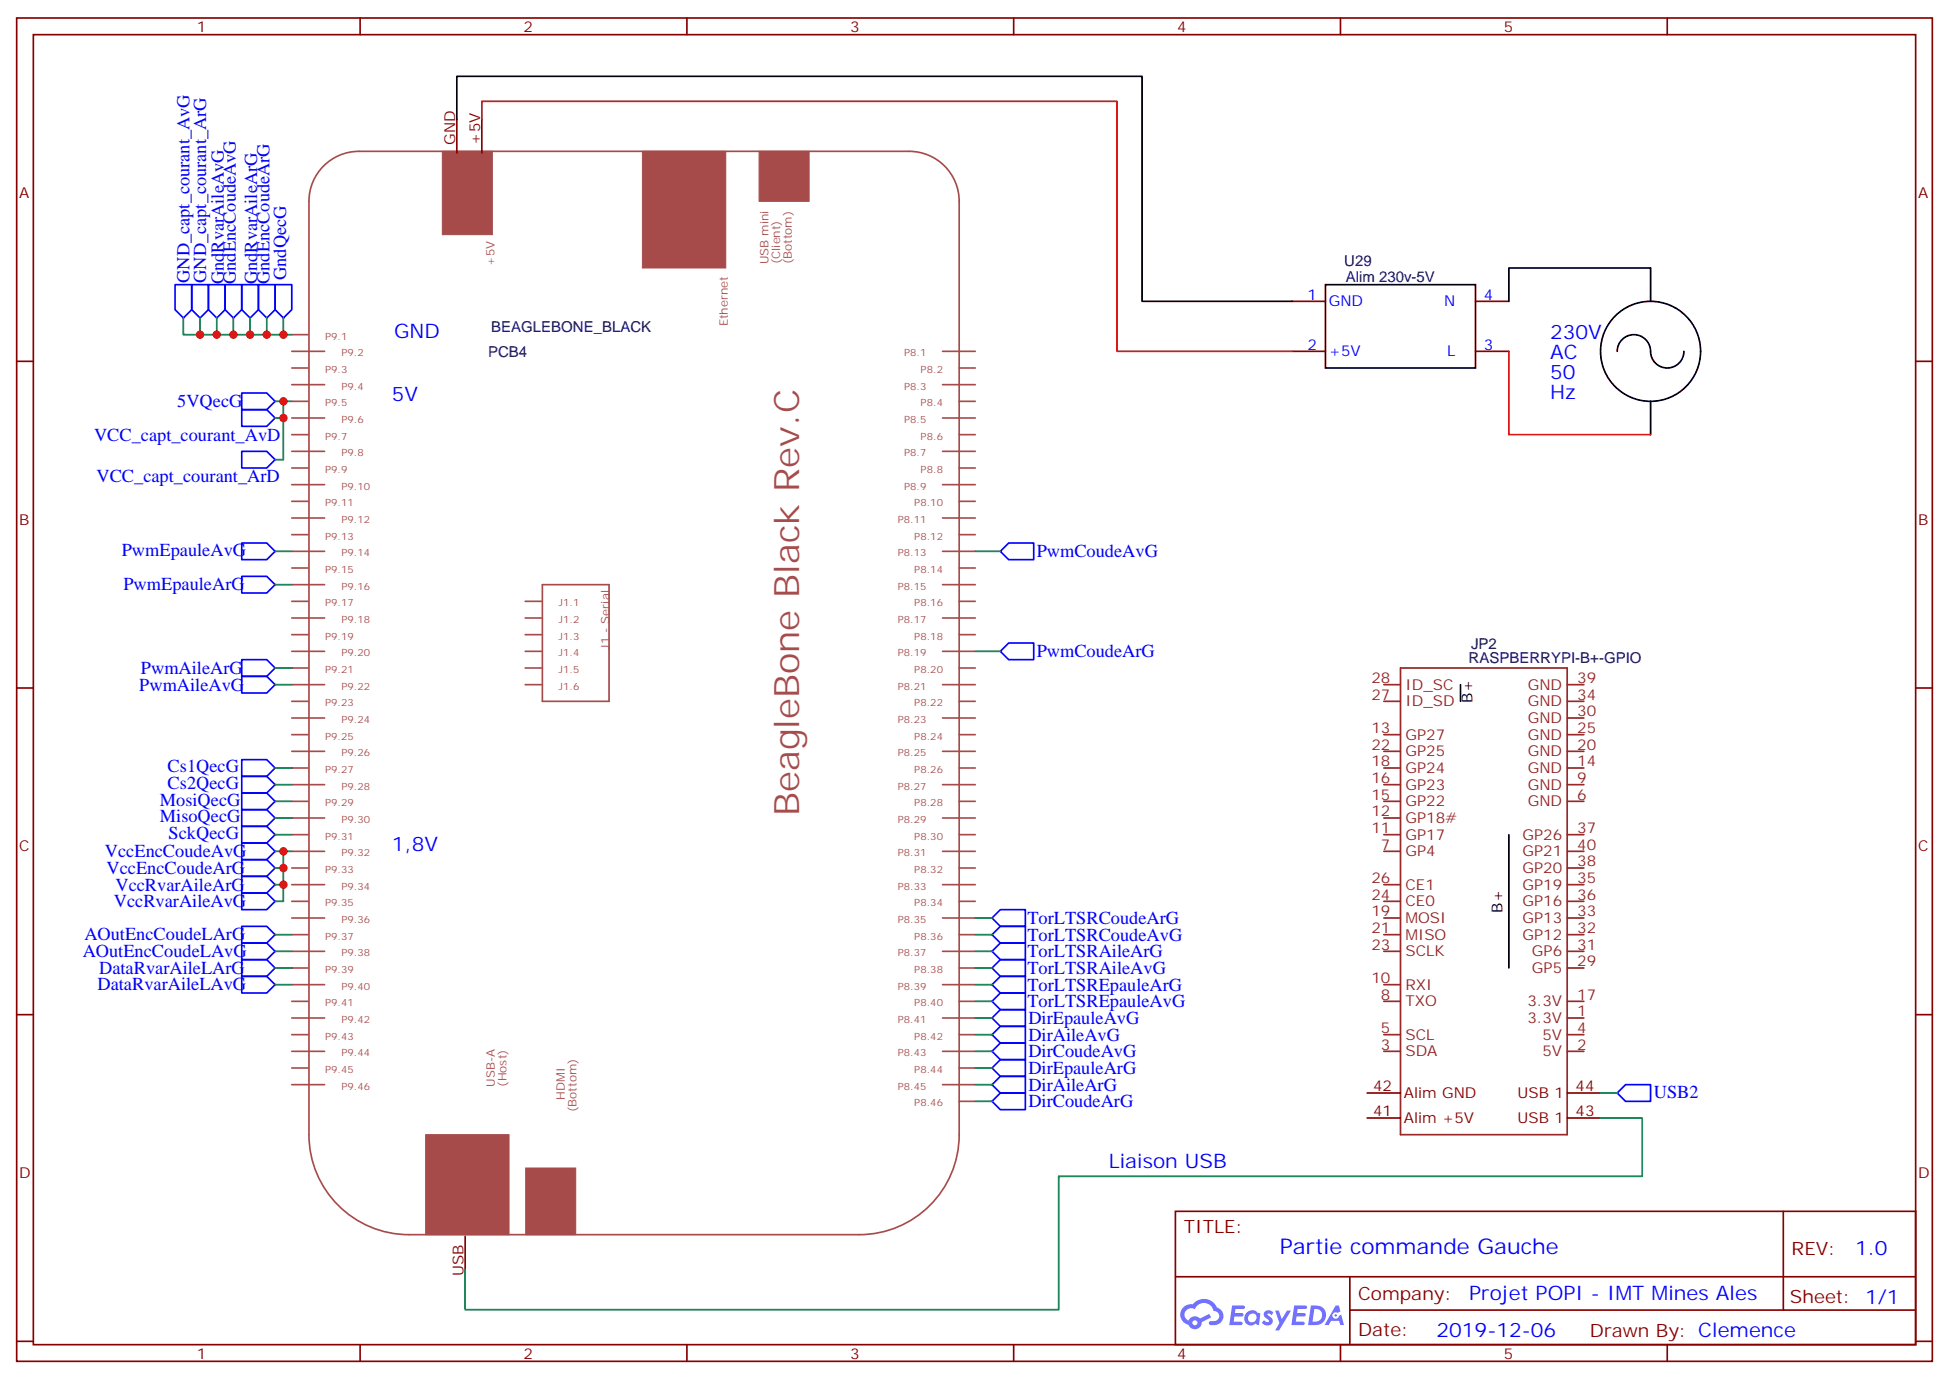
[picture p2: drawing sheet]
<svg xmlns="http://www.w3.org/2000/svg" width="412mm" height="292mm" viewBox="0 0 412 292" stroke-linecap="round" stroke-linejoin="round" font-family="sans-serif">
<g fill="none" stroke="#870000" stroke-width=".35">
<path d="M3.5 3.8h405.4v284.3h-405.4zM7.1 7.3h398.2v277.3h-398.2zM76.2 3.8v3.5M145.3 3.8v3.5M214.5 3.8v3.5M283.6 3.8v3.5M352.8 3.8v3.5M3.5 76.5h3.6M405.3 76.5h3.6M3.5 145.6h3.6M405.3 145.6h3.6M3.5 214.8h3.6"/>
<path d="M405.3 214.8h3.6M248.7 256.4h156.6v28.2h-156.6zM377.3 256.4v20.9M248.7 270.2h156.5M285.6 277.3h119.6M285.6 270.2v14.2M3.5 283.9h3.6M76.2 284.6v3.5M145.3 284.6v3.5M214.5 284.6v3.5M283.6 284.6v3.5M352.8 284.6v3.5"/>
<path d="M405.3 283.9h3.6"/>
</g>
<g fill="#5487ff">
<path d="M267.7 277.6a1.22 1.22 0 0 1 1.7 .2l-.4 .6a.47 .47 0 0 0-.3-.4 .47 .47 0 0 0-.5 .2v.1a1.55 1.55 0 0 1 1.1 1.5 1.34 1.34 0 0 1-2.3 .2l.5-.6 .7 .5a.29 .29 0 0 0 .3-.3 .29 .29 0 0 0-.2-.3 1.04 1.04 0 0 1-.6-1.7z"/>
<path d="M260.7 276.3h2.1a.43 .43 0 0 1 .5 .1 .43 .43 0 0 1 .1 .5l-.3 .2h-1.7l-.1 .8h1.5a.37 .37 0 0 1 .3 .4 .37 .37 0 0 1-.3 .4h-1.6l-.2 1.1h1.3a.43 .43 0 0 1 .5 0 .43 .43 0 0 1 .1 .5l-.3 .2h-2.5z"/>
<path d="M273.8 276.3h2.2a.43 .43 0 0 1 .4 .1 .43 .43 0 0 1 .1 .5l-.3 .2h-1.6l-.2 .8h1.6a.37 .37 0 0 1 .3 .4 .37 .37 0 0 1-.4 .4h-1.6l-.1 1.1h1.3a.43 .43 0 0 1 .4 0 .43 .43 0 0 1 .1 .5l-.3 .2h-2.4z"/>
<path d="M282.6 276.3h.7l.3 1.3-.6 .3a.69 .69 0 0 0-1 .3 .69 .69 0 0 0 .4 .9 .69 .69 0 0 0 .9-.6l.5-.2 .6 2.2h-.8l-.2-.9h-1.8l-.5 .9h-.8z"/>
<path d="M269.8 277.4h.8l.6 1.8 1.1-1.8h.9l-2.6 4.2h-.8l.9-1.5z"/>
<path d="M277.4 276.3l-.6 4.2h1.3a2.11 2.11 0 0 0 2.5-2.1 2.11 2.11 0 0 0-2.5-2.1zM278.1 277.1a1.39 1.39 0 0 1 1.7 1.4 1.39 1.39 0 0 1-1.8 1.3h-.3z"/>
<path d="M263.7 277.9a1.47 1.47 0 0 0-.1 2.1 1.47 1.47 0 0 0 2.1 .2l.7 .3 .3-2.3-.2-.3h-.4a1.49 1.49 0 0 0-2.4 0zM264.4 278.3a.92 .92 0 0 1 1.5 .5 .92 .92 0 0 1-1.3 1.1 .9 .9 0 0 1-.2-1.6z"/>
<path d="M250.4 276.7a2.18 2.18 0 0 0 1.1 3.7 1.44 1.44 0 0 0 1.6 .9 1.44 1.44 0 0 0 1.2-1.4l2-1.1-.5-.7-1.9 1a1.47 1.47 0 0 0-2.4 .4 1.39 1.39 0 0 1-.7-1.9 1.39 1.39 0 0 1 2-.5 2.08 2.08 0 0 1 2.2-1.3 2.08 2.08 0 0 1 1.8 1.7 1.07 1.07 0 0 1 1.2 1 1.07 1.07 0 0 1-1 1.1h-.7a.43 .43 0 0 0-.5 .4 .43 .43 0 0 0 .4 .5 2 2 0 0 0 2.4-1 2 2 0 0 0-.7-2.6l-.4-.2a2.98 2.98 0 0 0-5.1-.6l-1.1 .1zM252.3 280a.55 .55 0 0 1 1.1 0 .55 .55 0 0 1-1.1 0z"/>
<circle cx="282.6" cy="278.4" r=".26"/>
</g>
<g fill="#a64a4a" stroke="#a64a4a" stroke-width=".21">
<path d="M135.9 32h17.7v24.7h-17.7z"/>
<path d="M90.1 240.2h17.6v21.1h-17.6z"/>
<path d="M111.2 247.2h10.6v14.1h-10.6z"/>
<path d="M160.6 32h10.6v10.6h-10.6z"/>
<path d="M93.6 32h10.6v17.7h-10.6z"/>
</g>
<g fill="none" stroke="#a64a4a" stroke-width=".35">
<path d="M68 35.6a10.6 10.6 0 0 1 8-3.6h116.4a10.6 10.6 0 0 1 10.6 10.6v197.6a21.2 21.2 0 0 1-21.2 21.1h-95.3a21.2 21.2 0 0 1-21.1-21.1v-197.6a10.6 10.6 0 0 1 2.6-7zM61.7 74.4h7M61.7 77.9h3.5M61.7 70.8h3.5M199.4 74.4h7M202.9 77.9h3.5M61.7 81.4h7M61.7 84.9h3.5M61.7 88.5h7M61.7 92h3.5M61.7 95.5h7M61.7 99.1h3.5"/>
<path d="M199.4 81.4h7M199.4 88.5h7M199.4 95.5h7M202.9 84.9h3.5M202.9 92h3.5M202.9 99.1h3.5M61.7 102.6h7M61.7 106.1h3.5M61.7 109.6h7M61.7 113.2h3.5M61.7 116.7h7M199.4 102.6h7"/>
<path d="M199.4 109.6h7M199.4 116.7h7M202.9 106.1h3.5M202.9 113.2h3.5M61.7 123.8h7M61.7 120.2h3.5M61.7 127.3h3.5M61.7 130.8h7M61.7 134.3h3.5M61.7 137.9h7M111.1 127.3h3.5M111.1 130.8h3.5"/>
<path d="M111.1 134.3h3.5M111.1 137.9h3.5M114.8 123.8h14.1v24.6h-14.1zM199.4 123.8h7M199.4 130.8h7M199.4 137.9h7M202.9 120.2h3.5M202.9 127.3h3.5M202.9 134.3h3.5M61.7 148.4h3.5M61.7 141.4h3.5M61.7 144.9h7"/>
<path d="M61.7 152h7M61.7 155.5h3.5M61.7 159h7M111.1 141.4h3.5M111.1 144.9h3.5M199.4 144.9h7M199.4 152h7M199.4 159h7M202.9 148.4h3.5M202.9 141.4h3.5M202.9 155.5h3.5M61.7 162.6h3.5"/>
<path d="M61.7 166.1h7M61.7 169.6h3.5M61.7 173.1h7M61.7 176.7h3.5M199.4 166.1h7M199.4 173.1h7M202.9 162.6h3.5M202.9 169.6h3.5M202.9 176.7h3.5M61.7 180.2h7M61.7 183.7h3.5M61.7 187.3h7"/>
<path d="M61.7 190.8h3.5M61.7 194.3h7M61.7 197.8h3.5M199.4 180.2h7M199.4 187.3h7M199.4 194.3h7M202.9 183.7h3.5M202.9 190.8h3.5M202.9 197.8h3.5M61.7 201.4h7M61.7 204.9h3.5M61.7 208.4h7"/>
<path d="M61.7 211.9h3.5M61.7 215.5h7M61.7 219h3.5M199.4 201.4h7M199.4 208.4h7M199.4 215.5h7M202.9 204.9h3.5M202.9 211.9h3.5M202.9 219h3.5M61.7 222.5h7M61.7 226.1h3.5M61.7 229.6h7"/>
<path d="M199.4 222.5h7M199.4 229.6h7M202.9 226.1h3.5M202.9 233.1h3.5"/>
</g>
<path d="M96.7 25.3v7.1M102 25.3v7.1M273.4 74.4h7.1M273.4 63.8h7.1M312.2 74.4h7.1M312.2 63.8h7.1M289.3 236.6h7M289.3 231.4h7M331.6 236.6h7.1M331.6 231.4h7.1M98.4 261.7v7" fill="none" stroke="#870000" stroke-width=".35"/>
<g fill="none" stroke="#8c2424" stroke-width=".35">
<path d="M292.8 155.5h3.5M292.8 159h3.5M292.8 148.4h3.5M292.8 144.9h3.5M296.3 141.4h35.3v98.8h-35.3zM331.6 155.5h3.5M331.6 159h3.5M331.6 152h3.5M331.6 148.4h3.5M331.6 144.9h3.5M292.8 166.1h3.5M292.8 176.7h3.5"/>
<path d="M292.8 169.6h3.5M292.8 162.6h3.5M292.8 173.1h3.5M331.6 166.1h3.5M331.6 176.7h3.5M331.6 169.6h3.5M331.6 162.6h3.5M292.8 180.2h3.5M292.8 194.3h3.5M292.8 197.8h3.5M292.8 187.3h3.5M292.8 190.8h3.5"/>
<path d="M331.6 180.2h3.5M331.6 194.3h3.5M331.6 197.8h3.5M331.6 187.3h3.5M331.6 190.8h3.5M331.6 183.7h3.5M292.8 219h3.5M292.8 211.9h3.5M292.8 201.4h3.5M292.8 208.4h3.5M331.6 215.5h3.5M331.6 219h3.5"/>
<path d="M331.6 211.9h3.5M331.6 201.4h3.5M331.6 204.9h3.5M292.8 222.5h3.5M331.6 222.5h3.5"/>
</g>
<g fill="none" stroke="#000" stroke-width=".35">
<path d="M96.7 25.3v-9.1h145v47.6h31.7M280.5 60.3h31.7v17.6h-31.7zM319.3 63.8v-7.1h29.9v7.1M342.2 74.4a3.5 3.5 0 0 1 3.5-3.6 3.5 3.5 0 0 1 3.5 3.6 3.5 3.5 0 0 0 3.6 3.5 3.5 3.5 0 0 0 3.5-3.5M349.2 84.9v7.1M309 144.9v3.5M319.3 176.7v28.2"/>
<circle cx="349.2" cy="74.4" r="10.6"/>
</g>
<g fill="none" stroke="#00f" stroke-width=".35">
<path d="M37 60.3h3.6v5.2l-1.8 1.8-1.8-1.8zM40.6 60.3h3.5v5.2l-1.8 1.8-1.7-1.8zM44.1 60.3h3.5v5.2l-1.7 1.8-1.8-1.8zM47.6 60.3h3.6v5.2l-1.8 1.8-1.8-1.8zM51.2 60.3h3.5v5.2l-1.8 1.8-1.7-1.8zM54.7 60.3h3.5v5.2l-1.8 1.8-1.7-1.8zM58.2 60.3h3.5v5.2l-1.7 1.8-1.8-1.8zM51.2 86.7h5.2l1.8 1.8-1.8 1.7h-5.2zM51.2 95.5h5.2l1.8 1.8-1.8 1.8h-5.2zM51.2 83.2h5.2l1.8 1.7-1.8 1.8h-5.2zM51.2 114.9h5.2l1.8 1.8-1.8 1.8h-5.2zM211.7 116.7l1.7-1.8h5.3v3.6h-5.3z"/>
<path d="M51.2 139.6h5.2l1.8 1.8-1.8 1.8h-5.2zM51.2 122h5.2l1.8 1.8-1.8 1.7h-5.2zM211.7 137.9l1.7-1.8h5.3v3.5h-5.3zM51.2 143.2h5.2l1.8 1.7-1.8 1.8h-5.2zM51.2 167.9h5.2l1.8 1.7-1.8 1.8h-5.2zM51.2 171.4h5.2l1.8 1.7-1.8 1.8h-5.2zM51.2 174.9h5.2l1.8 1.8-1.8 1.7h-5.2zM51.2 164.3h5.2l1.8 1.8-1.8 1.8h-5.2zM51.2 160.8h5.2l1.8 1.8-1.8 1.7h-5.2zM51.2 178.4h5.2l1.8 1.8-1.8 1.8h-5.2zM51.2 199.6h5.2l1.8 1.8-1.8 1.7h-5.2zM51.2 196.1h5.2l1.8 1.7-1.8 1.8h-5.2z"/>
<path d="M51.2 182h5.2l1.8 1.7-1.8 1.8h-5.2zM51.2 185.5h5.2l1.8 1.8-1.8 1.7h-5.2zM51.2 189h5.2l1.8 1.8-1.8 1.7h-5.2zM211.7 196.1h5.3v3.5h-5.3l-1.8-1.8zM211.7 199.6h5.3v3.5h-5.3l-1.8-1.7zM211.7 192.5h5.3v3.6h-5.3l-1.8-1.8zM51.2 203.1h5.2l1.8 1.8-1.8 1.8h-5.2zM51.2 206.7h5.2l1.8 1.7-1.8 1.8h-5.2zM209.9 219l1.8-1.8h5.3v3.6h-5.3zM211.7 210.2h5.3v3.5h-5.3l-1.8-1.8zM211.7 203.1h5.3v3.6h-5.3l-1.8-1.8zM211.7 206.7h5.3v3.5h-5.3l-1.8-1.8z"/>
<path d="M211.7 213.7h5.3v3.5h-5.3l-1.8-1.7zM209.9 222.5l1.8-1.7h5.3v3.5h-5.3zM209.9 226.1l1.8-1.8h5.3v3.5h-5.3zM209.9 229.6l1.8-1.8h5.3v3.6h-5.3zM209.9 233.1l1.8-1.7h5.3v3.5h-5.3zM342.2 231.4l1.8-1.8h5.2v3.5h-5.2z"/>
</g>
<g fill="none" stroke="#008700" stroke-width=".35">
<path d="M38.8 67.3v3.5h22.9M42.3 67.3v3.5M45.9 67.3v3.5M49.4 67.3v3.5M52.9 67.3v3.5M56.4 67.3v3.5M60 67.3v3.5M58.2 84.9h1.8M58.2 88.5h1.8M61.7 84.9h-1.7v12.4h-1.8M58.2 116.7h3.5M206.4 116.7h5.3"/>
<path d="M58.2 123.8h3.5M206.4 137.9h5.3M58.2 144.9h3.5M58.2 141.4h3.5M58.2 166.1h3.5M58.2 162.6h3.5M58.2 169.6h3.5M58.2 173.1h3.5M58.2 176.7h3.5M58.2 197.8h3.5M58.2 180.2h3.5M58.2 183.7h1.8"/>
<path d="M58.2 187.3h1.8M60 180.2v10.6h-1.8M206.4 197.8h3.5M206.4 194.3h3.5M58.2 201.4h3.5M58.2 204.9h3.5M58.2 208.4h3.5M206.4 201.4h3.5M206.4 204.9h3.5M206.4 208.4h3.5M206.4 211.9h3.5M206.4 215.5h3.5"/>
<path d="M206.4 219h3.5M206.4 222.5h3.5M206.4 226.1h3.5M206.4 229.6h3.5M206.4 233.1h3.5M338.7 236.6h8.8v12.4h-123.5v28.2h-125.6v-8.5M338.7 231.4h3.5"/>
</g>
<path d="M102 25.3v-3.9h134.4v53h37M319.3 74.4v17.6h29.9" fill="none" stroke="#f00" stroke-width=".35"/>
<g fill="#c00">
<circle cx="60" cy="88.5" r=".88"/>
<circle cx="45.9" cy="70.8" r=".88"/>
<circle cx="52.9" cy="70.8" r=".88"/>
<circle cx="60" cy="70.8" r=".88"/>
<circle cx="60" cy="187.3" r=".88"/>
<circle cx="60" cy="180.2" r=".88"/>
<circle cx="60" cy="183.7" r=".88"/>
<circle cx="56.4" cy="70.8" r=".88"/>
<circle cx="49.4" cy="70.8" r=".88"/>
<circle cx="42.3" cy="70.8" r=".88"/>
<circle cx="60" cy="84.9" r=".88"/>
</g>
<text font-size="7.4" fill="#a54b4b" x="169.1" y="172.7" transform="rotate(-90 169.1 172.7)">BeagleBone Black Rev.C</text>
<text font-size="4.6" fill="#00f" x="270.8" y="265.4">Partie commande Gauche</text>
<g font-size="4.2" fill="#00f">
<text x="83.4" y="71.5">GND</text>
<text x="328" y="71.9">230V</text>
<text x="328" y="76.1">AC</text>
<text x="328" y="80.3">50</text>
<text x="82.9" y="84.9">5V</text>
<text x="328" y="84.6">Hz</text>
<text x="82.9" y="180.2">1,8V</text>
<text x="234.6" y="247.2">Liaison USB</text>
<text x="392.5" y="265.7">1.0</text>
<text x="310.9" y="275.2">Projet POPI - IMT Mines Ales</text>
<text x="304" y="283">2019-12-06</text>
</g>
<g font-size="3.9" fill="#00f">
<text x="40.1" y="59.9" transform="rotate(-90 40.1 59.9)">GND_capt_courant_AvG</text>
<text x="43.6" y="59.9" transform="rotate(-90 43.6 59.9)">GND_capt_courant_ArG</text>
<text x="60.6" y="59.3" transform="rotate(-90 60.6 59.3)">GndQecG</text>
<text x="47.4" y="60.1" transform="rotate(-90 47.4 60.1)">GndRvarAileAvG</text>
<text x="49.9" y="60.1" transform="rotate(-90 49.9 60.1)">GndEncCoudeAvG</text>
<text x="54.4" y="60.1" transform="rotate(-90 54.4 60.1)">GndRvarAileArG</text>
<text x="57" y="60.1" transform="rotate(-90 57 60.1)">GndEncCoudeArG</text>
<text x="37.5" y="86.2">5VQecG</text>
<text x="19.9" y="93.3">VCC_capt_courant_AvD</text>
<text x="20.4" y="102.1">VCC_capt_courant_ArD</text>
<text x="25.8" y="117.8">PwmEpauleAvG</text>
<text x="219.4" y="118">PwmCoudeAvG</text>
<text x="26.1" y="124.8">PwmEpauleArG</text>
<text x="29.8" y="142.6">PwmAileArG</text>
<text x="219.4" y="139.1">PwmCoudeArG</text>
<text x="29.5" y="146.2">PwmAileAvG</text>
<text x="35.5" y="167">Cs2QecG</text>
<text x="35.5" y="163.5">Cs1QecG</text>
<text x="33.8" y="170.5">MosiQecG</text>
<text x="33.8" y="174">MisoQecG</text>
<text x="35.7" y="177.6">SckQecG</text>
<text x="22.2" y="181.5">VccEncCoudeAvG</text>
<text x="22.6" y="185">VccEncCoudeArG</text>
<text x="24.4" y="188.5">VccRvarAileArG</text>
<text x="24.1" y="192">VccRvarAileAvG</text>
<text x="217.4" y="195.6">TorLTSRCoudeArG</text>
<text x="17.5" y="202.5">AOutEncCoudeLAvG</text>
<text x="17.8" y="199">AOutEncCoudeLArG</text>
<text x="217.4" y="199.1">TorLTSRCoudeAvG</text>
<text x="217.4" y="202.6">TorLTSRAileArG</text>
<text x="20.6" y="209.6">DataRvarAileLAvG</text>
<text x="21" y="206.1">DataRvarAileLArG</text>
<text x="217.4" y="206.2">TorLTSRAileAvG</text>
<text x="217.4" y="209.7">TorLTSREpauleArG</text>
<text x="217.4" y="213.2">TorLTSREpauleAvG</text>
<text x="217.6" y="216.7">DirEpauleAvG</text>
<text x="217.6" y="220.3">DirAileAvG</text>
<text x="217.6" y="223.8">DirCoudeAvG</text>
<text x="217.6" y="227.3">DirEpauleArG</text>
<text x="217.6" y="230.9">DirAileArG</text>
<text x="350" y="232.4">USB2</text>
<text x="217.6" y="234.4">DirCoudeArG</text>
</g>
<g font-size="3.9" fill="#800">
<text x="250.5" y="261">TITLE:</text>
<text x="379.1" y="265.7">REV:</text>
<text x="287.4" y="275.2">Company:</text>
<text x="378.7" y="275.8">Sheet: 1/1</text>
<text x="287.4" y="282.9">Date:</text>
<text x="336.4" y="282.9">Drawn By: Clemence</text>
</g>
<g font-size="3.2" fill="#800">
<text x="41.6" y="6.8">1</text>
<text x="110.8" y="6.8">2</text>
<text x="179.9" y="6.8">3</text>
<text x="249.1" y="6.8">4</text>
<text x="318.2" y="6.8">5</text>
<text x="96.3" y="30.6" transform="rotate(-90 96.3 30.6)">GND</text>
<text x="101.6" y="30.6" transform="rotate(-90 101.6 30.6)">+5V</text>
<text x="4.1" y="41.9">A</text>
<text x="405.9" y="41.9">A</text>
<text x="4.1" y="111.1">B</text>
<text x="405.9" y="111.1">B</text>
<text x="4.1" y="180.2">C</text>
<text x="405.9" y="180.2">C</text>
<text x="290.5" y="231">42</text>
<text x="297" y="232.4">Alim GND</text>
<text x="321.1" y="232.4">USB 1</text>
<text x="333.4" y="231">44</text>
<text x="290.5" y="236.3">41</text>
<text x="297" y="237.7">Alim +5V</text>
<text x="321.1" y="237.7">USB 1</text>
<text x="333.4" y="236.3">43</text>
<text x="4.1" y="249.3">D</text>
<text x="405.9" y="249.3">D</text>
<text x="98.1" y="270.1" transform="rotate(-90 98.1 270.1)">USB</text>
<text x="41.6" y="287.6">1</text>
<text x="110.8" y="287.6">2</text>
<text x="179.9" y="287.6">3</text>
<text x="249.1" y="287.6">4</text>
<text x="318.2" y="287.6">5</text>
</g>
<g font-size="3.2" fill="#000080">
<text x="284.4" y="56.2">U29</text>
<text x="284.8" y="59.8">Alim 230v-5V</text>
<text x="103.9" y="70.2">BEAGLEBONE_BLACK</text>
<text x="103.3" y="75.5">PCB4</text>
<text x="311.3" y="137.3">JP2</text>
<text x="310.7" y="140.3">RASPBERRYPI-B+-GPIO</text>
</g>
<g font-size="3.2" fill="#00f">
<text x="276.7" y="63.4">1</text>
<text x="281.2" y="64.8">GND</text>
<text x="305.6" y="64.8">N</text>
<text x="314" y="63.4">4</text>
<text x="276.7" y="74">2</text>
<text x="281.2" y="75.4">+5V</text>
<text x="306.2" y="75.4">L</text>
<text x="314" y="74">3</text>
</g>
<g font-size="3.2" fill="#8d2323">
<text x="290.2" y="148.1">27</text>
<text x="290.2" y="144.6">28</text>
<text x="297.4" y="149.5">ID_SD</text>
<text x="297.4" y="146">ID_SC</text>
<text x="323.3" y="149.5">GND</text>
<text x="323.3" y="146">GND</text>
<text x="333.7" y="148.1">34</text>
<text x="333.7" y="144.6">39</text>
<text x="290.2" y="155.2">13</text>
<text x="323.3" y="153">GND</text>
<text x="333.7" y="155.2">25</text>
<text x="333.7" y="151.6">30</text>
<text x="290.2" y="158.7">22</text>
<text x="297.4" y="156.6">GP27</text>
<text x="297.4" y="160.1">GP25</text>
<text x="323.3" y="156.6">GND</text>
<text x="323.3" y="160.1">GND</text>
<text x="333.7" y="158.7">20</text>
<text x="290.2" y="162.2">18</text>
<text x="290.2" y="165.7">16</text>
<text x="297.4" y="163.6">GP24</text>
<text x="297.4" y="167.1">GP23</text>
<text x="323.3" y="167.1">GND</text>
<text x="323.3" y="163.6">GND</text>
<text x="333.7" y="165.7">9</text>
<text x="333.7" y="162.2">14</text>
<text x="290.2" y="169.3">15</text>
<text x="290.2" y="172.8">12</text>
<text x="297.4" y="170.7">GP22</text>
<text x="323.3" y="170.7">GND</text>
<text x="333.7" y="169.3">6</text>
<text x="290.2" y="176.3">11</text>
<text x="292.2" y="179.8">7</text>
<text x="297.4" y="177.7">GP17</text>
<text x="297.4" y="174.2">GP18#</text>
<text x="322.1" y="177.7">GP26</text>
<text x="333.7" y="176.3">37</text>
<text x="333.7" y="179.8">40</text>
<text x="297.4" y="181.3">GP4</text>
<text x="322.1" y="184.8">GP20</text>
<text x="322.1" y="181.3">GP21</text>
<text x="333.7" y="183.4">38</text>
<text x="290.2" y="186.9">26</text>
<text x="290.2" y="190.4">24</text>
<text x="297.4" y="188.3">CE1</text>
<text x="297.4" y="191.8">CE0</text>
<text x="322.1" y="188.3">GP19</text>
<text x="322.1" y="191.8">GP16</text>
<text x="333.7" y="186.9">35</text>
<text x="333.7" y="190.4">36</text>
<text x="290.2" y="194">19</text>
<text x="290.2" y="197.5">21</text>
<text x="297.4" y="195.4">MOSI</text>
<text x="322.1" y="195.4">GP13</text>
<text x="333.7" y="197.5">32</text>
<text x="333.7" y="194">33</text>
<text x="290.2" y="201">23</text>
<text x="297.4" y="198.9">MISO</text>
<text x="297.4" y="202.4">SCLK</text>
<text x="322.1" y="198.9">GP12</text>
<text x="324.2" y="202.4">GP6</text>
<text x="333.7" y="201">31</text>
<text x="290.2" y="208.1">10</text>
<text x="297.4" y="209.5">RXI</text>
<text x="324.2" y="206">GP5</text>
<text x="333.7" y="204.5">29</text>
<text x="292.2" y="211.6">8</text>
<text x="297.4" y="213">TXO</text>
<text x="323.2" y="213">3.3V</text>
<text x="333.7" y="215.1">1</text>
<text x="333.7" y="211.6">17</text>
<text x="292.2" y="218.7">5</text>
<text x="297.4" y="220.1">SCL</text>
<text x="323.2" y="216.5">3.3V</text>
<text x="326.4" y="220.1">5V</text>
<text x="333.7" y="218.7">4</text>
<text x="292.2" y="222.2">3</text>
<text x="297.4" y="223.6">SDA</text>
<text x="326.4" y="223.6">5V</text>
<text x="333.7" y="222.2">2</text>
</g>
<g font-size="3.2">
<text x="311.6" y="148.7" transform="rotate(-90 311.6 148.7)">B+</text>
<text x="317.9" y="193.2" transform="rotate(-90 317.9 193.2)">B+</text>
</g>
<g font-size="2.5" fill="#a54b4b">
<text x="104.7" y="56.3" transform="rotate(-90 104.7 56.3)">+5V</text>
<text x="162.6" y="55.9" transform="rotate(-90 162.6 55.9)">USB mini</text>
<text x="165.1" y="55.9" transform="rotate(-90 165.1 55.9)">(Client)</text>
<text x="167.6" y="55.9" transform="rotate(-90 167.6 55.9)">(Bottom)</text>
<text x="154" y="69.1" transform="rotate(-90 154 69.1)">Ethernet</text>
<text x="129" y="137.5" transform="rotate(-90 129 137.5)">J1 - Serial</text>
<text x="104.7" y="230" transform="rotate(-90 104.7 230)">USB-A</text>
<text x="107.2" y="230" transform="rotate(-90 107.2 230)">(Host)</text>
<text x="119.5" y="232.8" transform="rotate(-90 119.5 232.8)">HDMI</text>
<text x="122" y="235.4" transform="rotate(-90 122 235.4)">(Bottom)</text>
</g>
<g font-size="2.1" fill="#a54b4b">
<text x="68.8" y="71.9">P9.1</text>
<text x="72.3" y="75.4">P9.2</text>
<text x="191.3" y="75.4">P8.1</text>
<text x="68.8" y="78.9">P9.3</text>
<text x="72.3" y="82.5">P9.4</text>
<text x="191.3" y="82.5">P8.3</text>
<text x="194.8" y="78.9">P8.2</text>
<text x="68.8" y="86">P9.5</text>
<text x="72.3" y="89.5">P9.6</text>
<text x="191.3" y="89.5">P8.5</text>
<text x="194.8" y="86">P8.4</text>
<text x="68.8" y="93">P9.7</text>
<text x="194.8" y="93">P8.6</text>
<text x="68.8" y="100.1">P9.9</text>
<text x="72.3" y="96.6">P9.8</text>
<text x="191.3" y="96.6">P8.7</text>
<text x="194.8" y="100.1">P8.8</text>
<text x="68.8" y="107.2">P9.11</text>
<text x="72.3" y="103.6">P9.10</text>
<text x="191.3" y="103.6">P8.9</text>
<text x="193.5" y="107.2">P8.10</text>
<text x="72.3" y="110.7">P9.12</text>
<text x="190" y="110.7">P8.11</text>
<text x="68.8" y="114.2">P9.13</text>
<text x="72.3" y="117.7">P9.14</text>
<text x="190" y="117.7">P8.13</text>
<text x="193.5" y="114.2">P8.12</text>
<text x="68.8" y="121.3">P9.15</text>
<text x="72.3" y="124.8">P9.16</text>
<text x="190" y="124.8">P8.15</text>
<text x="193.5" y="121.3">P8.14</text>
<text x="68.8" y="128.3">P9.17</text>
<text x="72.3" y="131.9">P9.18</text>
<text x="118.2" y="128.3">J1.1</text>
<text x="118.2" y="131.9">J1.2</text>
<text x="190" y="131.9">P8.17</text>
<text x="193.5" y="128.3">P8.16</text>
<text x="68.8" y="135.4">P9.19</text>
<text x="118.2" y="135.4">J1.3</text>
<text x="193.5" y="135.4">P8.18</text>
<text x="68.8" y="142.4">P9.21</text>
<text x="72.3" y="138.9">P9.20</text>
<text x="118.2" y="138.9">J1.4</text>
<text x="118.2" y="142.4">J1.5</text>
<text x="190" y="138.9">P8.19</text>
<text x="193.5" y="142.4">P8.20</text>
<text x="68.8" y="149.5">P9.23</text>
<text x="72.3" y="146">P9.22</text>
<text x="118.2" y="146">J1.6</text>
<text x="190" y="146">P8.21</text>
<text x="193.5" y="149.5">P8.22</text>
<text x="72.3" y="153">P9.24</text>
<text x="190" y="153">P8.23</text>
<text x="68.8" y="156.5">P9.25</text>
<text x="72.3" y="160.1">P9.26</text>
<text x="190" y="160.1">P8.25</text>
<text x="193.5" y="156.5">P8.24</text>
<text x="68.8" y="163.6">P9.27</text>
<text x="72.3" y="167.1">P9.28</text>
<text x="190" y="167.1">P8.27</text>
<text x="193.5" y="163.6">P8.26</text>
<text x="68.8" y="170.7">P9.29</text>
<text x="193.5" y="170.7">P8.28</text>
<text x="68.8" y="177.7">P9.31</text>
<text x="72.3" y="174.2">P9.30</text>
<text x="190" y="174.2">P8.29</text>
<text x="193.5" y="177.7">P8.30</text>
<text x="68.8" y="184.8">P9.33</text>
<text x="72.3" y="181.2">P9.32</text>
<text x="190" y="181.2">P8.31</text>
<text x="193.5" y="184.8">P8.32</text>
<text x="68.8" y="191.8">P9.35</text>
<text x="72.3" y="188.3">P9.34</text>
<text x="190" y="188.3">P8.33</text>
<text x="193.5" y="191.8">P8.34</text>
<text x="72.3" y="195.4">P9.36</text>
<text x="190" y="195.4">P8.35</text>
<text x="68.8" y="198.9">P9.37</text>
<text x="72.3" y="202.4">P9.38</text>
<text x="190" y="202.4">P8.37</text>
<text x="193.5" y="198.9">P8.36</text>
<text x="68.8" y="205.9">P9.39</text>
<text x="72.3" y="209.5">P9.40</text>
<text x="190" y="209.5">P8.39</text>
<text x="193.5" y="205.9">P8.38</text>
<text x="68.8" y="213">P9.41</text>
<text x="193.5" y="213">P8.40</text>
<text x="68.8" y="220">P9.43</text>
<text x="72.3" y="216.5">P9.42</text>
<text x="190" y="216.5">P8.41</text>
<text x="193.5" y="220">P8.42</text>
<text x="68.8" y="227.1">P9.45</text>
<text x="72.3" y="223.6">P9.44</text>
<text x="190" y="223.6">P8.43</text>
<text x="193.5" y="227.1">P8.44</text>
<text x="72.3" y="230.6">P9.46</text>
<text x="190" y="230.6">P8.45</text>
<text x="193.5" y="234.2">P8.46</text>
</g>
</svg>
